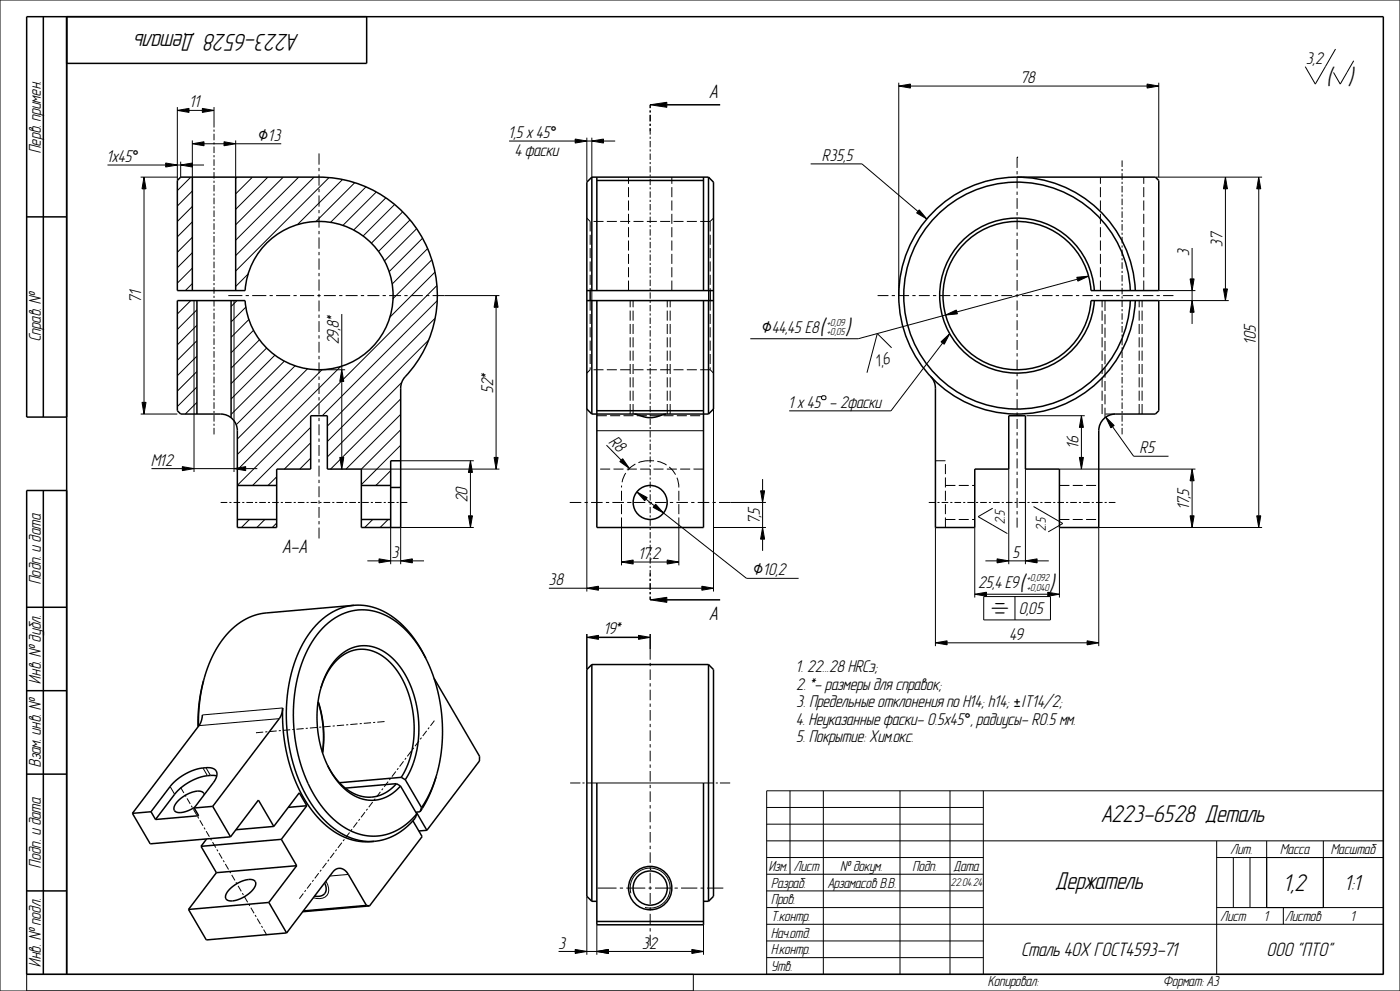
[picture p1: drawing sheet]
<svg xmlns="http://www.w3.org/2000/svg" width="420mm" height="297mm" viewBox="0 0 420 297" stroke-linecap="round" stroke-linejoin="round" font-family="sans-serif">
<g fill="#000">
<path d="M53.2 33.1l3.5-.6v1.2zM60.7 32.5l3.5 .6-3.5 .6zM195.1 31.4l5-.7v1.5zM269.6 25.8l3.5-.6v1.2zM344.1 25.2l3.5 .6-3.5 .6zM43.2 53.1l.6 3.5h-1.2zM49.7 48.9l3.5 .6-3.5 .6zM54.2 49.5l3.5-.6v1.2zM57.7 43.1l3.5-.6v1.2zM67.2 42.5l3.5 .6-3.5 .6zM172.6 41.7l3.5 .6-3.5 .6zM177.6 42.3l3.5-.6v1.2z"/>
<path d="M367.6 53.1l.6 3.5h-1.2zM377.6 53.1l.6 3.5h-1.2zM275.8 62.9l2.3 2.7-3.1-1.8zM148.8 88.6l.6 3.5h-1.2zM283.7 94.4l3.2-1.5 .3 1.2zM323 83.1l3.6-.3-3.2 1.5zM357 83.6h1.2l-.6 3.5zM357.6 90.1l.6 3.5h-1.2zM367 86.6h1.2l-.6 3.5zM102.5 110.8l.6 3.5h-1.2zM282.3 102.4l2.6-2.4-1.6 3.2zM42.6 120.6h1.2l-.6 3.5z"/>
<path d="M141.1 138.1l.6 3.5h-1.2zM324.4 124.6l.6 3.5h-1.2zM331.7 125l2.5 2.5-.9 .7zM54.7 139.8l3.5 .6-3.5 .6zM70.2 140.4l3.5-.6v1.2zM101.9 137.1h1.2l-.6 3.5zM140.5 154.6h1.2l-.6 3.5zM148.2 137.1h1.2l-.6 3.5zM185.9 138.3l.9-.8 2 2.9zM191 147.4l3.2 1.7-.8 1zM196.7 151.1l2.4 2.6-3.2-1.7zM228.8 158.1l.6 3.5h-1.2z"/>
<path d="M228.2 147.1h1.2l-.6 3.5zM323.8 137.1h1.2l-.6 3.5zM357 154.6h1.2l-.6 3.5zM357.6 140.6l.6 3.5h-1.2zM377 154.6h1.2l-.6 3.5zM113.7 167.5l3.5 .6-3.5 .6zM120.2 168.1l3.5-.6v1.2zM176.1 176.3l3.5-.6v1.2zM186.5 168.4l3.5-.6v1.2zM195.1 179.8l5-.8v1.5zM200.2 167.8l3.5 .6-3.5 .6zM210.6 175.7l3.5 .6-3.5 .6z"/>
<path d="M292.4 178.1l3.5-.6v1.2zM299.1 167.5l3.5 .6-3.5 .6zM307.6 168.1l3.5-.6v1.2zM314.3 177.5l3.5 .6-3.5 .6zM176.1 191l3.5-.6v1.2zM191.6 190.4l3.5 .6-3.5 .6zM280.6 192.7l3.5-.6v1.2zM326.1 192.1l3.5 .6-3.5 .6zM172.6 284.5l3.5 .6-3.5 .6zM179.1 285.1l3.5-.6v1.2zM207.6 284.5l3.5 .6-3.5 .6z"/>
</g>
<g fill="none" stroke="#000" stroke-width=".3">
<path d="M0 0h420v297h-420zM400.7 14.7l-6.1 10.5-3-5.2M406.1 18.2l-4 7-2-3.5M53.2 33.1l3.5-.6v1.2zM53.2 32.1v22M56.7 33.1h4M60.7 32.5l3.5 .6-3.5 .6zM64.2 32.1v6.1M64.2 38.8v.7M195.1 31.4l5-.7v1.5zM195.1 39.4v1M269.6 25.8l3.5-.6v1.2z"/>
<path d="M269.6 24.8v63.8M273.1 25.8h71M344.1 25.2l3.5 .6-3.5 .6zM347.6 24.8v28.3M32.3 49.5h17.4M42.2 53.1h11M43.2 53.1l.6 3.5h-1.2zM43.2 56.6v64M49.7 48.9l3.5 .6-3.5 .6zM53.2 49.5h1M54.2 49.5l3.5-.6v1.2zM54.2 48.5v4.6"/>
<path d="M57.2 53.1l-4 4M57.7 43.1l3.5-.6v1.2zM57.7 57.2l-4.5 4.5M57.7 42.1v11M57.7 49.5h3.5M61.2 43.1h6M64.2 40.1v1.9M64.2 42.7v.6M64.2 43.9v2M64.2 46.5v.6M64.2 47.8v1.9M64.2 50.3v.7"/>
<path d="M64.2 51.6v1.9M64.2 54.2v.6M64.2 55.4v2M64.2 58v.6M64.2 59.2v2M67.2 42.5l3.5 .6-3.5 .6zM70.7 42.1v10.9M70.7 43.1h13.7M71.1 53.1l-.4 .4M75.7 53.1l-5 5M80.4 53.1l-9.7 9.6M85 53.1l-14.3 14.3"/>
<path d="M89.6 53.1l-18.9 18.9M94.2 53.1l-23.5 23.5M95.7 46v3.3M95.7 50.3v1M95.7 52.3v3.3M95.7 56.6v1M95.7 58.6v3.3M98.7 53.3l-28 27.9M102.7 53.8l-13.5 13.5M106.4 54.8l-11.7 11.6M109.8 56l-10.6 10.6M112.9 57.6l-10.1 10"/>
<path d="M115.7 59.3l-9.6 9.7M152.7 42.3h19.9M172.6 41.7l3.5 .6-3.5 .6zM176.1 41.3v13.1M176.1 42.3h1.5M177.6 42.3l3.5-.6v1.2zM177.6 41.3v11.8M181.1 42.3h3.5M195.1 41v.6M195.1 42.2v1.9M195.1 44.8v.6M195.1 46v1.9"/>
<path d="M195.1 48.5v.7M195.1 49.8v1.9M195.1 52.3v.7M195.1 53.6v1.9M195.1 56.1v.6M195.1 57.4v1.9M195.1 59.9v.6M243.2 49.1h15.4l16.8 14.3M305.1 47.1h.1M305.1 47.1v3.2M305.1 51.3v1M305.1 53.2v3.2"/>
<path d="M305.1 57.4v1M305.1 59.4v3.2M336.6 48.1v1.9M336.6 50.7v.6M336.6 51.9v1.9M336.6 54.5v.6M336.6 55.7v2M336.6 58.3v.6M336.6 59.5v2M346.7 53.1h31.9M367.6 53.1l.6 3.5h-1.2zM367.6 56.6v30"/>
<path d="M377.6 53.1l.6 3.5h-1.2zM377.6 56.6v98M57.7 61.9l-4.5 4.5M57.7 66.5l-4.5 4.5M57.7 71.1l-4.5 4.5M57.7 75.7l-4.5 4.5M64.2 61.8v.7M64.2 63.1v1.9M64.2 65.7v.6M64.2 66.9v2M64.2 69.5v.6M64.2 70.7v2"/>
<path d="M64.2 73.3v.7M64.2 74.6v1.9M64.2 77.2v.6M64.2 78.4v2M95.7 62.9v1M95.7 64.9v3.3M95.7 69.2v1M95.7 71.2v3.3M95.7 75.5v1M95.7 77.5v3.3M118.3 61.3l-9.4 9.5M120.8 63.5l-9.4 9.4"/>
<path d="M123 65.9l-9.5 9.5M125 68.6l-9.7 9.6M126.7 71.4l-10 10.1M128.2 74.5l-10.6 10.7M129.5 77.9l-11.6 11.6M195.1 61.2v1.8M195.1 63.7v.6M195.1 64.9v1.9M195.1 67.5v.6M195.1 68.7v1.9M195.1 71.2v.7M195.1 72.5v1.9"/>
<path d="M195.1 75v.6M195.1 76.3v1.9M195.1 78.8v.6M275.8 62.9l2.3 2.7-3.1-1.8zM305.1 63.6v.9M305.1 65.5v3.2M305.1 69.7v1M305.1 71.6v3.3M305.1 75.8v1M305.1 77.8v3.2M336.6 62.1v.6M336.6 63.4v1.9"/>
<path d="M336.6 65.9v.6M336.6 67.2v1.9M336.6 69.7v.7M336.6 71v1.9M336.6 73.6v.6M336.6 74.8v2M336.6 77.4v.6M336.6 78.6v2M357.6 74.3v9.3M57.2 90.1l-4 4M57.7 80.4l-4.5 4.5M57.7 85l-2.1 2.1"/>
<path d="M58.2 90.1v51.3M59.1 92.9l-5.9 5.8M59.1 97.5l-5.9 5.9M64.2 81v.6M64.2 82.2v2M64.2 84.8v.7M64.2 86.1v1.9M64.2 88.7v.6M64.2 89.9v2M64.2 92.5v.6M64.2 93.7v2M64.2 96.3v.6"/>
<path d="M64.2 97.6v1.9M68.5 88.6h4.2M70.2 90.1v51.3M71.1 90.1l-1.8 1.7M73.7 88.6h1M73.8 92l-4.5 4.5M74.5 82l-3.8 3.9M74.7 95.7l-5.4 5.4M75.7 88.6h4.2M76.1 99l-6.8 6.7M80.9 88.6h.9M82.8 88.6h4.3"/>
<path d="M88 88.6h1M90 88.6h4.2M95.2 88.6h1M95.7 81.8v1M95.7 83.8v3.3M95.7 88.1v1M95.7 90.1v3.2M95.7 94.3v1M95.7 96.2v3.3M97.2 88.6h3.6M101.7 88.6h1M102.5 94.1v16.7"/>
<path d="M103.7 88.6h3.6M108.3 88.6h.9M110.2 88.6h3.6M114.8 88.6h1M116.7 88.6h3.6M121.3 88.6h1M123.3 88.6h3.5M127.8 88.6h1M129.8 88.6h20M130.5 81.6l-13.6 13.6M130.5 95.4l-32.3 32.3M131 85.6l-59.8 59.8"/>
<path d="M131.1 90.1l-34.4 34.5M148.8 88.6l.6 3.5h-1.2zM148.8 92.1v45M195.1 80.1v1.9M195.1 82.6v.6M195.1 83.8v1.9M195.1 86.4v.6M195.1 87.6v1.9M195.1 90.1v.7M195.1 91.4v1.9M195.1 93.9v.7M195.1 95.2v1.9"/>
<path d="M195.1 97.7v.6M195.1 99v1.9M263.3 88.6h3.2M267.5 88.6h1M269.5 88.6h3.2M273.7 88.6h1M275.7 88.6h3.2M279.9 88.6h1M281.8 88.6h3.3M283.7 94.4l3.2-1.5 .3 1.2zM283.7 94.4l-26.2 7.1h-32.4M286.1 88.6h1"/>
<path d="M288 88.6h3.3M292.3 88.6h.9M294.2 88.6h3.3M298.5 88.6h.9M300.4 88.6h3.3M304.6 88.6h1M305.1 82v.9M305.1 83.9v3.2M305.1 88.1v1M305.1 90.1v2.9M305.1 94v1M305.1 96v3"/>
<path d="M305.1 99.9v1M306.6 88.6h3.1M310.7 88.6h1M312.6 88.6h3.2M316.7 88.6h1M318.7 88.6h3.1M322.8 88.6h1M323 83.1l3.6-.3-3.2 1.5zM323.2 83.7l-36.1 9.8M324.7 88.6h3.1M328.8 88.6h1M330.8 88.6h3.1"/>
<path d="M334.9 88.6h.9M336.6 81.2v.6M336.6 82.4v2M336.6 85v.6M336.6 86.3v1.9M336.6 88.8v.7M336.6 90.1v1.9M336.6 92.6v.7M336.6 93.9v1.9M336.6 96.5v.6M336.6 97.7v2M336.8 88.6h3.1"/>
<path d="M340.9 88.6h1M342.9 88.6h3.1M347 88.6h.9M347.6 90.1h21M347.6 87.1h11M348.9 88.6h3.1M357 83.6h1.2l-.6 3.5zM357.6 90.1l.6 3.5h-1.2zM357.6 87.1v3M357.6 93.6v3.5M367 86.6h1.2l-.6 3.5zM59.1 102.1l-5.9 5.9"/>
<path d="M59.1 106.7l-5.9 5.9M59.1 111.3l-5.9 5.9M59.1 116l-5.9 5.8M64.2 100.2v.6M64.2 101.4v2M64.2 104v.6M64.2 105.2v2M64.2 107.8v.6M64.2 109.1v1.9M64.2 111.7v.6M64.2 112.9v2M64.2 115.5v.6"/>
<path d="M64.2 116.7v2M64.2 119.3v.6M77.9 101.8l-8.6 8.5M80 104.3l-10.7 10.7M82.5 106.4l-13.2 13.2M85.3 108.2l-16 16M88.6 109.6l-17.7 17.7M92.2 110.5l-21 21.1M95.7 100.5v1M95.7 102.4v3.3M95.7 106.7v.9M95.7 108.6v3.3"/>
<path d="M95.7 112.9v.9M95.7 114.8v3.3M95.7 119v1M95.7 110.8h7.8M96.7 110.7l-25.5 25.5M102.2 109.8l-31 31M102.5 110.8l.6 3.5h-1.2zM102.5 114.3v22.8M120.2 119.6l-21 21M120.5 114.6l-22.3 22.3M128.6 101.9l-30.4 30.4M195.1 101.5v.6"/>
<path d="M195.1 102.8v1.8M195.1 105.3v.6M195.1 106.5v1.9M195.1 109.1v.6M195.1 110.3v1.9M195.1 112.8v.7M195.1 114.1v1.9M195.1 116.6v.6M195.1 117.9v1.9M246.5 118.9l.3-.3h.7l.3 .3v.6l-.3 .3h-.7l-.3-.3zM267.5 104.2l-4.3-4.2-3.1 11.7M282.3 102.4l2.6-2.4-1.6 3.2z"/>
<path d="M282.8 102.8l-15.5 20.3h-30.5M305.1 101.9v3M305.1 105.9v.9M305.1 107.8v3M305.1 111.8v.9M305.1 113.7v3M305.1 117.7v1M305.1 119.6v3M336.6 100.3v.6M336.6 101.5v2M336.6 104.1v.6M336.6 105.3v2"/>
<path d="M336.6 107.9v.6M336.6 109.2v1.9M336.6 111.7v.7M336.6 113v1.9M336.6 115.5v.7M336.6 116.8v1.9M336.6 119.4v.6M42.2 124.1h11M42.6 120.6h1.2l-.6 3.5zM54.7 139.8l3.5 .6-3.5 .6zM59.1 120.6l-3.5 3.5M64.2 120.6v1.9"/>
<path d="M64.2 123.1v.7M64.2 124.4v2M64.2 127v.6M64.2 128.2v2M93.2 128.1l-17.4 17.4M93.2 132.7l-7.9 7.9M93.2 137.3l-3.3 3.3M95.7 121v3.3M95.7 125.2v1M95.7 127.2v3.2M95.7 131.4v1M95.7 133.4v3.2"/>
<path d="M95.7 137.6v1M95.7 139.6v3.2M101.9 137.1h1.2l-.6 3.5zM120.2 138.1h21.9M120.2 128.8l-11.8 11.8h41.4M120.2 124.2l-16.4 16.4M120.2 133.4l-11.8 11.8M141.1 138.1l.6 3.5h-1.2zM148.2 137.1h1.2l-.6 3.5zM176.1 122.6v54.7M179.1 129.1h32M181.9 133.4l4.5 4.5"/>
<path d="M185.9 138.3l.9-.8 2 2.9zM195.1 120.4v.6M195.1 121.7v1.9M195.1 124.2v.6M195.1 125.4v1.9M195.1 128v.6M195.1 129.2v1.9M195.1 131.7v.7M195.1 133v1.9M195.1 135.5v.7M195.1 136.8v1.9M195.1 139.3v.6"/>
<path d="M214.1 122.6v54.7M305.1 123.6v1M305.1 125.6v2.9M305.1 129.5v1M305.1 131.5v3M305.1 135.4v1M305.1 137.4v3M308 124.6h17.4M323.8 137.1h1.2l-.6 3.5zM324.4 124.6l.6 3.5h-1.2zM324.4 128.1v9M331.7 125l2.5 2.5-.9 .7z"/>
<path d="M333.8 127.9l6.3 8.8h10.5M336.6 120.6v2M336.6 123.2v.6M336.6 124.4v2M336.6 127v.6M336.6 128.2v2M45.4 140.4h9.3M58.2 140.4h12M66.2 150.6h2M68.8 150.6h.6M70.1 150.6h1.9M70.2 140.4l3.5-.6v1.2z"/>
<path d="M72.7 150.6h.6M73.7 140.4h3.5M73.9 150.6h2M74.8 155.7l-2.4 2.4M76.5 150.6h.7M77.8 150.6h2M79.5 155.7l-2.4 2.4M80.4 150.6h.6M81.6 150.6h2M83 142.9l-2.6 2.6M83 156.8l-1.3 1.3M84.2 150.6h.7"/>
<path d="M85.5 150.6h2M88.1 150.6h.6M89.4 150.6h1.9M92 150.6h.6M93.2 150.6h2M95.7 143.8v1M95.7 145.7v3.3M95.7 150v1M95.7 151.9v3.3M95.7 156.2v.9M95.7 158.1v3.3M95.8 150.6h.6"/>
<path d="M97.1 150.6h2M99.7 150.6h.6M100.9 150.6h2M103.5 150.6h.7M104.8 150.6h2M107.4 150.6h.6M108.6 150.6h2M111.3 150.6h.6M111.8 155.7l-2.4 2.4M112.5 150.6h2M115.1 150.6h.6M116.4 150.6h1.9"/>
<path d="M116.4 155.7l-2.4 2.4M117.2 158.1v11M117.2 141.1l-4.4 4.4M119 150.6h.6M120.2 150.6h2M140.5 154.6h1.2l-.6 3.5zM141.1 141.6v13M142.1 158.1h-21.9v11M170.9 150.6h3.5M175.4 150.6h.9M177.3 150.6h3.5M181.8 150.6h.9"/>
<path d="M183.7 150.6h3.5M186.5 158.1v11.3M188.2 150.6h.9M189.1 150.6h.1M190.1 150.6h3.5M191 147.4l3.2 1.7-.8 1zM193.8 149.6l2.5 2M194.6 150.6h.9M195.1 140.6v1.9M195.1 143.1v.6M195.1 144.4v1.8M195.1 146.9v.6"/>
<path d="M195.1 148.1v1.9M195.1 150.7v.6M195.1 151.9v1.9M195.1 154.4v.7M195.1 155.7v1.9M195.1 158.2v.6M195.1 159.5v1.9M196.5 150.6h3.5M196.7 151.1l2.4 2.6-3.2-1.7zM199.1 153.7l24.9 19.6h15.6M201 150.6h.9M202.9 150.6h3.5"/>
<path d="M203.7 158.1v11.3M207.4 150.6h.9M209.3 150.6h3.5M213.8 150.6h.9M214.2 158.1h15.6M215.7 150.6h14.1M228.2 147.1h1.2l-.6 3.5zM228.8 158.1l.6 3.5h-1.2zM228.8 143.6v3.5M228.8 150.6v7.5M278.6 150.6h2M280.6 158.1v35.6"/>
<path d="M281.2 150.6h.7M282.5 150.6h2M285.1 150.6h.6M286.3 150.6h2M289 150.6h.6M290.2 150.6h2M292.4 158.1v21M292.8 150.6h.6M294.1 150.6h1.9M296.7 150.6h.6M297.8 152.3l-4.4 2.5 8.8 5.1M297.9 150.6h2"/>
<path d="M300.5 150.6h.7M301.8 150.6h2M302.6 140.6v28.5M304.4 150.6h.6M305.1 141.4v.9M305.1 143.3v3M305.1 147.3v1M305.1 149.2v3M305.1 153.2v1M305.1 155.1v3M305.6 150.6h2M307.6 140.6v28.5"/>
<path d="M308.2 150.6h.7M309.5 150.6h2M310.1 151.8l8.7 5.1-4.3 2.5M312.1 150.6h.6M313.4 150.6h1.9M316 150.6h.6M317.2 150.6h2M317.8 140.6h40.8M317.8 158.1v21M319.8 150.6h.6M321.1 150.6h2M323.7 150.6h.6"/>
<path d="M324.9 150.6h2M327.5 150.6h.7M328.8 150.6h2M331.4 150.6h.6M332.6 150.6h2M357 154.6h1.2l-.6 3.5zM357.6 140.6l.6 3.5h-1.2zM357.6 144.1v10.5M377 154.6h1.2l-.6 3.5zM378.6 158.1h-49v35.6M110.2 168.1h3.5M113.7 167.5l3.5 .6-3.5 .6z"/>
<path d="M117.2 168.1h3M120.2 168.1l3.5-.6v1.2zM123.7 168.1h3.5M164.7 176.3h11.4M176.1 176.3l3.5-.6v1.2zM179.6 176.3h31M186.5 168.4l3.5-.6v1.2zM190 168.4h10.2M195.1 179.8l5-.8v1.5zM195.1 162v.6M195.1 163.3v1.9M195.1 165.8v.6"/>
<path d="M195.1 167v1.9M195.1 169.6v.6M195.1 170.8v1M200.2 167.8l3.5 .6-3.5 .6zM210.6 175.7l3.5 .6-3.5 .6zM228.8 161.6v3.5M292.4 178.1l3.5-.6v1.2zM295.1 178.8h20v7h-20zM295.6 168.1h3.5M295.9 178.1h18.4M299.1 167.5l3.5 .6-3.5 .6zM302.6 168.1h5"/>
<path d="M304.5 178.8v7M307.6 168.1l3.5-.6v1.2zM311.1 168.1h3.5M314.3 177.5l3.5 .6-3.5 .6zM176.1 191l3.5-.6v1.2zM191.6 190.4l3.5 .6-3.5 .6zM195.1 194.5v3.2M195.1 198.7v.9M280.6 192.7l3.5-.6v1.2zM284.1 192.7h42M326.1 192.1l3.5 .6-3.5 .6zM79 219.4l-2.2 .2"/>
<path d="M80.2 219.3l-.6 .1M83 219.1l-2.2 .2M83.8 215.4l-24.1 2.1M84.3 219h-.7M84.8 212.2l-24.1 2.1M87.1 218.7l-2.2 .2M88.3 218.6l-.6 .1M91.1 218.4l-2.2 .1M92.3 218.2l-.6 .1M95.1 218l-2.1 .2M96.4 217.9l-.6 .1M99.2 217.7l-2.2 .1"/>
<path d="M100.4 217.5l-.6 .1M103.2 217.3l-2.1 .2M104.5 217.2h-.6M107.3 217l-2.2 .1M108.5 216.8l-.6 .1M111.3 216.6l-2.2 .2M112.6 216.5h-.7M115.4 216.2l-2.2 .2M128 219l-1.2 1.6M128.8 218l-.4 .5M130.3 216l-1.2 1.5M195.1 200.6v3.2"/>
<path d="M195.1 204.8v.9M195.1 206.7v3.2M195.1 210.9v.9M195.1 212.8v3.2M195.1 216.9v1M195.1 218.9v3.2M51 235.7l1.4 2.3M54.2 236l1 1.7M55.5 238.2l.3 .5M56.1 239.3l1 1.6M60.9 230.2l1.3 2.3M61.8 230.1l1.3 2.3"/>
<path d="M112.6 239.4l-.4 .5M114.1 237.3l-1.2 1.6M114.9 236.3l-.4 .5M116.4 234.3l-1.1 1.5M117.2 233.3l-.4 .5M118.7 231.2l-1.1 1.6M119.5 230.2l-.4 .5M121.1 228.2l-1.2 1.5M121.8 227.2l-.4 .5M123.4 225.1l-1.2 1.6M124.1 224.1l-.3 .5M125.7 222.1l-1.2 1.5"/>
<path d="M126.4 221.1l-.3 .5M171.1 234.7h3M174.7 234.7h.7M176 234.7h38.1M195.1 223v1M195.1 225v3.1M195.1 229.1v1M195.1 231.1v3.1M195.1 235.2v1M195.1 237.2v3.1M214.7 234.7h.7M216 234.7h3.1"/>
<path d="M230 237h185v55h-185zM237 237v25M247 237v55M270 237v55M285 237v55M295 237v55M57.4 241.5l.3 .5M58 242.5l1 1.7M59.3 244.7l.3 .6M59.9 245.8l1 1.7M61.2 248l.3 .6M61.8 249.1l1 1.7"/>
<path d="M63.1 251.3l.3 .5M63.8 252.4l.9 1.6M65 254.6l.4 .5M65.7 255.7l.9 1.6M67 257.9l.3 .5M67.6 258.9l1 1.7M97.9 258.6l-1.2 1.6M98.7 257.6l-.4 .5M100.2 255.6l-1.1 1.5M101 254.6l-.4 .5M102.6 252.5l-1.2 1.6M103.3 251.6l-.4 .4"/>
<path d="M104.9 249.5l-1.2 1.6M105.6 248.5l-.4 .5M107.2 246.5l-1.2 1.5M107.9 245.5l-.3 .5M109.5 243.4l-1.2 1.6M110.3 242.4l-.4 .5M111.8 240.4l-1.2 1.5M195.1 241.3v1M195.1 243.3v3.1M195.1 247.4v1M195.1 249.4v3.1M195.1 253.5v1"/>
<path d="M195.1 255.4v3.2M195.1 259.6v1M230 242h65M230 247h65M230 252h185M230 257h65M365 257h50M365 252v40M370 257v15M375 257v15M380 252v20M397 252v20"/>
<path d="M68.9 261.1l.3 .6M69.5 262.2l1 1.7M70.8 264.4l.3 .5M71.4 265.5l1 1.6M72.7 267.7l.3 .5M73.3 268.8l1 1.6M74.6 271l.3 .5M75.2 272l1 1.7M76.5 274.2l.3 .6M77.2 275.3l.9 1.7M78.4 277.5l.4 .5M79.1 278.6l.9 1.6"/>
<path d="M89.8 269.3h.1M91 267.8l-1.2 1.5M91.7 266.8l-.3 .5M91.7 266.8h.1M93.3 264.7l-1.2 1.6M94.1 263.7l-.4 .5M95.6 261.7l-1.2 1.5M96.4 260.7l-.4 .5M97.8 264.1l.8 2-.1 1.6-.4 .6-.6 .5-1.5 .5-2-.2M104.5 262.1l-5.6 .4M176.1 268.6v17.5M179.1 277.2v8.9"/>
<path d="M179.3 266.2h5.7M185.9 266.2h1M187.9 266.2h5.7M189.3 267.7a6 6 0 0 1 5.2-7.5 6 6 0 0 1 6.5 6.5 6 6 0 0 1-7.5 5.3M194.6 266.2h.9M195.1 260.6h.1M195.1 261.5v3.2M195.1 265.7v.9M195.1 267.6v3.3M195.1 271.9v1M195.1 273.9v3.3M195.1 278.2v1"/>
<path d="M196.5 266.2h4.9M202.4 266.2h.9M204.3 266.2h4.9M210.2 266.2h.9M211.1 277.2v8.9M212.1 266.2h4.9M230 262h65M230 267h65M230 272h65M230 277h185M365 272h50M385 272v5"/>
<path d="M8 297v-5h200v5M167.6 285.1h11.5M172.6 284.5l3.5 .6-3.5 .6zM179.1 285.1l3.5-.6v1.2zM182.6 285.1h25M195.1 280.1v3.4M207.6 284.5l3.5 .6-3.5 .6zM230 282h65M230 287h65"/>
</g>
<g fill="none" stroke="#000" stroke-width=".45">
<path d="M13 5v120M20 5v287M110 5v14h-90M195.1 31.4v1M195.1 33.1v.6M195.1 34.4v2M195.1 37.1v.6M195.1 38.4v1M200.1 31.4h16M53.2 54.1l1-1h41.5a35.5 35.5 0 0 1 32.7 21.7 35.5 35.5 0 0 1-7.2 38.6l-.8 1.7-.2 1.2v41.8h-11.8v-17.5h-10.2v-16h-5v16h-10.2v17.5h-11.8v-29a5 5 0 0 0-5-5h-12l-1-1v-33h20.3a22.2 22.2 0 0 0 33.7 17.5 22.2 22.2 0 0 0 0-38 22.2 22.2 0 0 0-33.7 17.5h-20.3zM57.7 53.1v34M70.7 53.1v34"/>
<path d="M177.6 53.1h35M177.6 53.1l-1.5 1.5v68l1.5 1.5M177.6 53.1v34M179.1 53.1v34M179.1 54.1h32M211.1 53.1v34M212.6 53.1v34M212.6 53.1l1.5 1.5v68l-1.5 1.5M305.1 53.1h41.5l1 1v33h-20.3a22.2 22.2 0 0 0-33.7-17.5 22.2 22.2 0 0 0 0 38 22.2 22.2 0 0 0 33.7-17.5h20.3v33l-1 1h-12a5 5 0 0 0-5 5v29h-11.8v-17.5h-10.2v-16h-5v16h-10.2v17.5h-11.8v-41.8l-.3-1.8-1-1.6M8 65h12M59.1 90.1v34M69.3 90.1v35.1"/>
<path d="M176.1 90.1h38M176.1 87.1h38M177.1 87.1v3M177.6 90.1v34M179.1 90.1v68h32v-68M212.6 90.1v34M213.1 87.1v3M328.3 87.1a23.2 23.2 0 0 0-35.2-18.4 23.2 23.2 0 0 0 0 39.7 23.2 23.2 0 0 0 35.2-18.3M339.1 87.1a34 34 0 0 0-51.4-27.7 34 34 0 0 0 0 58.4 34 34 0 0 0 51.4-27.7M340.6 87.1a35.5 35.5 0 0 0-53.7-29 35.5 35.5 0 0 0 0 61 35.5 35.5 0 0 0 53.7-29M20 125h-12v-120h407v287h-407v-145h12M120.2 138.1h-3v20"/>
<path d="M177.6 124.1h35M179.1 123.1h32M190.3 124.1h.2a9.8 9.8 0 0 0 8 .3l1.3-.3M13 147v145M71.2 155.7h11.8M71.2 145.5h11.8M108.4 155.7h8.8M108.4 145.5h8.8M117.2 146.1h3M195.1 171.8v1M195.1 173.4v.7M195.1 174.8v2"/>
<path d="M195.1 177.4v.7M195.1 178.8v1M200.1 179.8h16M8 182h12M106.2 181.4l-26.4 2.3a19.8 19.8 0 0 0-14.9 10.8 44.1 44.1 0 0 0-5.3 23.1M106.2 181.4a19.8 19.8 0 0 1 16.5 8l3 4.1 2.1 3.9M106.2 181.4a19.4 19.4 0 0 0-14.6 10.2 48.2 48.2 0 0 0-3.1 39 34.1 34.1 0 0 0 13.8 19.1 16.9 16.9 0 0 0 10 2.4M127.8 197.4a49.7 49.7 0 0 1 3 35.3M127.8 197.4a25.7 25.7 0 0 0-14.9-14 16.3 16.3 0 0 0-17.7 6.7 40.9 40.9 0 0 0-7.1 27.7 41.8 41.8 0 0 0 11.3 27.1 16.7 16.7 0 0 0 18.3 4.6l3.6-2 1.7-1.5 2-2.1M176.1 190v78.6l1.5 1.5M177.6 199.2v70.9M177.6 199.2l-1.5 1.5"/>
<path d="M177.6 199.2h35M179.6 191h12M195.1 190v4.5M212.6 199.2l1.5 1.5v67.9l-1.5 1.5M212.6 199.2v70.9M8 207h12M60.7 214.3l-.3 1.7-.7 1.5-20 26.3M61.1 203.9l-1.4 6.8-.3 7.1M95.5 210.4a34.9 34.9 0 0 1 1.2 15.1M95.5 210.3a33.3 33.3 0 0 1 1.3 15.3M96.2 206.3a34.1 34.1 0 0 0 2.1 23.1M96.2 206.3a17.2 17.2 0 0 1 9.5-12.1 11.7 11.7 0 0 1 12.8 3.8 32 32 0 0 1 6.6 26.5 24.8 24.8 0 0 1-3.5 9.2"/>
<path d="M96.3 206.3a15.8 15.8 0 0 1 9.6-11.4 11.8 11.8 0 0 1 12.4 5 30.9 30.9 0 0 1 2.5 32.4l-.4 .7M130.2 203.3l13.7 23.4-.1 1.4-15.7 20.7M8 232h12M61.3 238.2l-.1-.1a1.57 1.57 0 0 0-2-1 8.3 8.3 0 0 0-7 5.1 1.5 1.5 0 0 0 2.1 1.3l1.9-.4 2.3-1.2M65 232.5l-.7-.1a15.1 15.1 0 0 0-11.9 5.6l-5.7 7.6M98.3 229.4a17.3 17.3 0 0 0 11.4 10.3 11.1 11.1 0 0 0 10.4-4.1M98.3 229.4a15.6 15.6 0 0 0 11.7 9.5 10.7 10.7 0 0 0 8.9-4M118.9 234.9l1.2 .7M118.9 234.9l-15.3 1.3M120.1 235.6l4.9 8.3M120.4 233l1.2 .7M120.4 233l-18.5 1.6"/>
<path d="M121.6 233.7l4.9 8.3M130.8 232.7l-1.8 4.8-2.5 4.5M130.9 232.7a35.2 35.2 0 0 1-4.9 10.6M179.1 234.7v42.5h32v-42.5M39.7 243.8l5.4 9.1 24.1-2.1M45.3 243.3l1.4 2.3M45.3 243.3l-5.6 .5M58.2 242.2l5.8-7.6a2.91 2.91 0 0 0 .5-3.9l-.5-.4a13.1 13.1 0 0 0-11.2 3.6l-1.8 1.8-5.7 7.6M58.2 242.2l1.4 2.3-12.9 1.1M60.3 253.6l4.6 7.9M62 251.4l-1.7 2.2M63.8 241.7l20-26.3 .7-1.5 .3-1.7a47.9 47.9 0 0 0 10.1 32.3 19.5 19.5 0 0 0 17.4 7.6"/>
<path d="M63.8 241.7l5.4 9.1M63.8 241.7l-5.6 .5M82.1 247.7l-11.3 1M82.1 247.7l-4.6-7.9-8.3 11M84.4 251.6l-24.1 2M84.4 251.6l4.6 7.8M89 259.4l-24.1 2.1M89 259.4l-8.4 11.1M92 241.5l-5.5 .5M92 241.5l-2.2-3.9-7.7 10.1M92 241.5l-7.6 10.1M123.8 245.9l2.8 4.8-15.7 20.8"/>
<path d="M125 243.9l-.2 .7a14.4 14.4 0 0 1-5.9 5.5l-3.2 1.4-3.4 .6M126 243.3l-1.1 .1 3.2 5.4M126.5 242l-.5 1.3M128.1 248.8l-2.4 .2M8 267h12M56.6 272.6l5.3 9.1 24.1-2.1M64.9 261.5l-8.3 11.1M68.8 266.6a7.7 7.7 0 0 1 7.3-2.8 1.49 1.49 0 0 1 .1 2.4 8.1 8.1 0 0 1-8 3.6 1.49 1.49 0 0 1 0-2.4zM80.6 270.5l-24 2.1M80.6 270.5l5.4 9.1M97.4 264.6a2.53 2.53 0 0 1 0 3.2 2.53 2.53 0 0 1-3 .7M109.9 271.4l-5.4-9.3a2.63 2.63 0 0 0-2.1-1.8 2.63 2.63 0 0 0-2.6 1l-13.8 18.3"/>
<path d="M109.9 271.4l-18.9 1.6M109.9 271.4l1 .1M110.9 271.5l-20.1 1.7M177.6 270.1h1.5M179.1 276.2h32M211.1 270.1h1.5"/>
<circle cx="195.1" cy="150.6" r="5.1"/>
<circle cx="195.1" cy="266.2" r="6.5"/>
<circle cx="195.1" cy="266.2" r="5.1"/>
</g>
<g fill="none" stroke="#000" stroke-width=".3" stroke-dasharray="3 1" stroke-linecap="butt">
<path d="M177.1 66.4v20.7M177.1 66.4l-1-1M213.1 66.4l1-1M213.1 66.4v20.7M213.1 66.4h-36M177.1 90.1v20.7M177.6 90.1v-3M188.6 87.1v-34M201.6 87.1v-34M212.6 87.1v3M213.1 90.1v20.7M330.1 87.1v-34"/>
<path d="M343.1 87.1v-34M177.1 110.8l-1 1M213.1 110.8h-36M213.1 110.8l1 1M179.1 124.6h32M189.1 124.1v-34M189.9 124.1v-34M194.5 138.1a8 8 0 0 0-8 8M195.7 138.1h-1.2M200.2 124.1v-34M201.1 124.1v-34M283.6 138.1h-3"/>
<path d="M330.6 124.1v-34M331.5 125.2v-35.1M334.6 124.1h-4M341.8 124.1v-34M342.6 124.1v-34M186.5 158.1v-12M203.7 158.1v-12M203.7 146.1a8 8 0 0 0-8-8M211.1 140.6h-32M283.6 155.7h8.8M283.6 145.5h8.8M283.6 158.1v-20"/>
<path d="M317.8 155.7h11.8M317.8 145.5h11.8"/>
</g>
<text font-size="7.5" x="398" y="25.4">( )</text>
<g font-size="7.3">
<text x="89.5" y="10.1" transform="rotate(-180 89.5 10.1)">A223-6528 Деталь</text>
<text x="330.5" y="246.4">A223-6528 Деталь</text>
<text x="317" y="266.4">Держатель</text>
<text x="385.3" y="267">1,2</text>
</g>
<g font-size="7.2">
<text x="245.9" y="100.5">(</text>
<text x="253.7" y="100.5">)</text>
<text x="306" y="177">(</text>
<text x="315" y="177">)</text>
</g>
<text font-size="6.6" x="403.6" y="266.8">1:1</text>
<g font-size="5.9">
<text x="212.9" y="29.4">А</text>
<text x="84.8" y="165.7">А-А</text>
<text x="212.9" y="185.8">А</text>
<text x="306.5" y="286.5">Сталь 40Х ГОСТ4593-71</text>
<text x="380.1" y="286.5">ООО &quot;ПТО&quot;</text>
</g>
<g font-size="5.3">
<text x="77.5" y="42.2">⌀13</text>
<text x="228.6" y="99.8">⌀44,45 E8</text>
<text x="226" y="172.5">⌀10,2</text>
<text x="296.9" y="184">⌯</text>
</g>
<g font-size="5.1">
<text x="391.8" y="19.1">3,2</text>
<text x="306.5" y="24.9">78</text>
<text x="57.1" y="32.2">11</text>
<text x="152.7" y="41.4">1,5 х 45°</text>
<text x="12.3" y="45.9" transform="rotate(-90 12.3 45.9)">Перв. примен.</text>
<text x="154.6" y="46.6">4 фаски</text>
<text x="32.3" y="48.6">1x45°</text>
<text x="246.7" y="48.2">R35,5</text>
<text x="356.8" y="76.6" transform="rotate(-90 356.8 76.6)">3</text>
<text x="366.8" y="73.9" transform="rotate(-90 366.8 73.9)">37</text>
<text x="42.3" y="90.4" transform="rotate(-90 42.3 90.4)">71</text>
<text x="12.3" y="102.3" transform="rotate(-90 12.3 102.3)">Справ. №</text>
<text x="101.7" y="103.2" transform="rotate(-90 101.7 103.2)">29,8*</text>
<text x="376.8" y="103.1" transform="rotate(-90 376.8 103.1)">105</text>
<text x="263.2" y="109.9" transform="rotate(-15 263.2 109.9)">1,</text>
<text x="265.3" y="109.4" transform="rotate(-15 265.3 109.4)">6</text>
<text x="147.9" y="117.8" transform="rotate(-90 147.9 117.8)">52*</text>
<text x="236.8" y="122.3">1 х 45 - 2фаски</text>
<text x="182.6" y="132.8" transform="rotate(45 182.6 132.8)">R8</text>
<text x="323.5" y="134.4" transform="rotate(-90 323.5 134.4)">16</text>
<text x="342.1" y="135.9">R5</text>
<text x="45.4" y="139.6">М12</text>
<text x="140.3" y="150.5" transform="rotate(-90 140.3 150.5)">20</text>
<text x="356.8" y="152.6" transform="rotate(-90 356.8 152.6)">17,5</text>
<text x="227.9" y="156.8" transform="rotate(-90 227.9 156.8)">7,5</text>
<text x="117.6" y="167.2">3</text>
<text x="191.7" y="167.6">17,2</text>
<text x="303.9" y="167.2">5</text>
<text x="12.3" y="175" transform="rotate(-90 12.3 175)">Подп. и дата</text>
<text x="164.7" y="175.4">38</text>
<text x="293.5" y="176.3">25,4 E9</text>
<text x="305.8" y="184">0,05</text>
<text x="181.4" y="190.1">19*</text>
<text x="303" y="191.8">49</text>
<text x="239" y="201.5">1. 22...28 HRCэ;</text>
<text x="12.3" y="204.9" transform="rotate(-90 12.3 204.9)">Инв. № дубл.</text>
<text x="239" y="206.7">2. *- размеры для справок;</text>
<text x="239" y="212">3. Предельные отклонения по H14; h14; ±IT14/2;</text>
<text x="239" y="217.2">4. Неуказанные фаски- 0.5х45°, радиусы- R0.5 мм.</text>
<text x="239" y="222.5">5. Покрытие: Хим.окс.</text>
<text x="12.3" y="229.8" transform="rotate(-90 12.3 229.8)">Взам. инв. №</text>
<text x="12.3" y="260" transform="rotate(-90 12.3 260)">Подп. и дата</text>
<text x="167.6" y="284.3">3</text>
<text x="192.7" y="284.3">32</text>
<text x="12.3" y="289.9" transform="rotate(-90 12.3 289.9)">Инв. № подл.</text>
</g>
<g font-size="4.4">
<text x="369.2" y="256">Лит.</text>
<text x="384.1" y="256">Масса</text>
<text x="399.3" y="256">Масштаб</text>
<text x="230.6" y="261">Изм.</text>
<text x="238.2" y="261">Лист</text>
<text x="252.2" y="261">№ докум.</text>
<text x="273.9" y="261">Подп.</text>
<text x="286.3" y="261">Дата</text>
<text x="231.4" y="266">Pазраб.</text>
<text x="248.4" y="266">Арзамасов В.В.</text>
<text x="231.4" y="271">Пров.</text>
<text x="231.4" y="276">Т.контр.</text>
<text x="231.4" y="281">Нач.отд.</text>
<text x="366.2" y="276">Лист</text>
<text x="379.4" y="276">1</text>
<text x="385.6" y="276">Листов</text>
<text x="405.4" y="276">1</text>
<text x="231.4" y="286">Н.контр.</text>
<text x="231.4" y="291">Утв.</text>
<text x="296.5" y="295.5">Копировал:</text>
<text x="349" y="295.5">Формат: А3</text>
</g>
<g font-size="4.3">
<text x="301.5" y="157" transform="rotate(-90 301.5 157)">2.5</text>
<text x="313.7" y="159.2" transform="rotate(-90 313.7 159.2)">2.5</text>
</g>
<text font-size="3.4" x="285.3" y="265.7">22.04.24</text>
<g font-size="3.1">
<text x="248.1" y="97.7">+0,09</text>
<text x="248.1" y="100.5">+0,05</text>
<text x="308.1" y="174.2">+0,092</text>
<text x="308.1" y="177">+0,040</text>
</g>
</svg>
